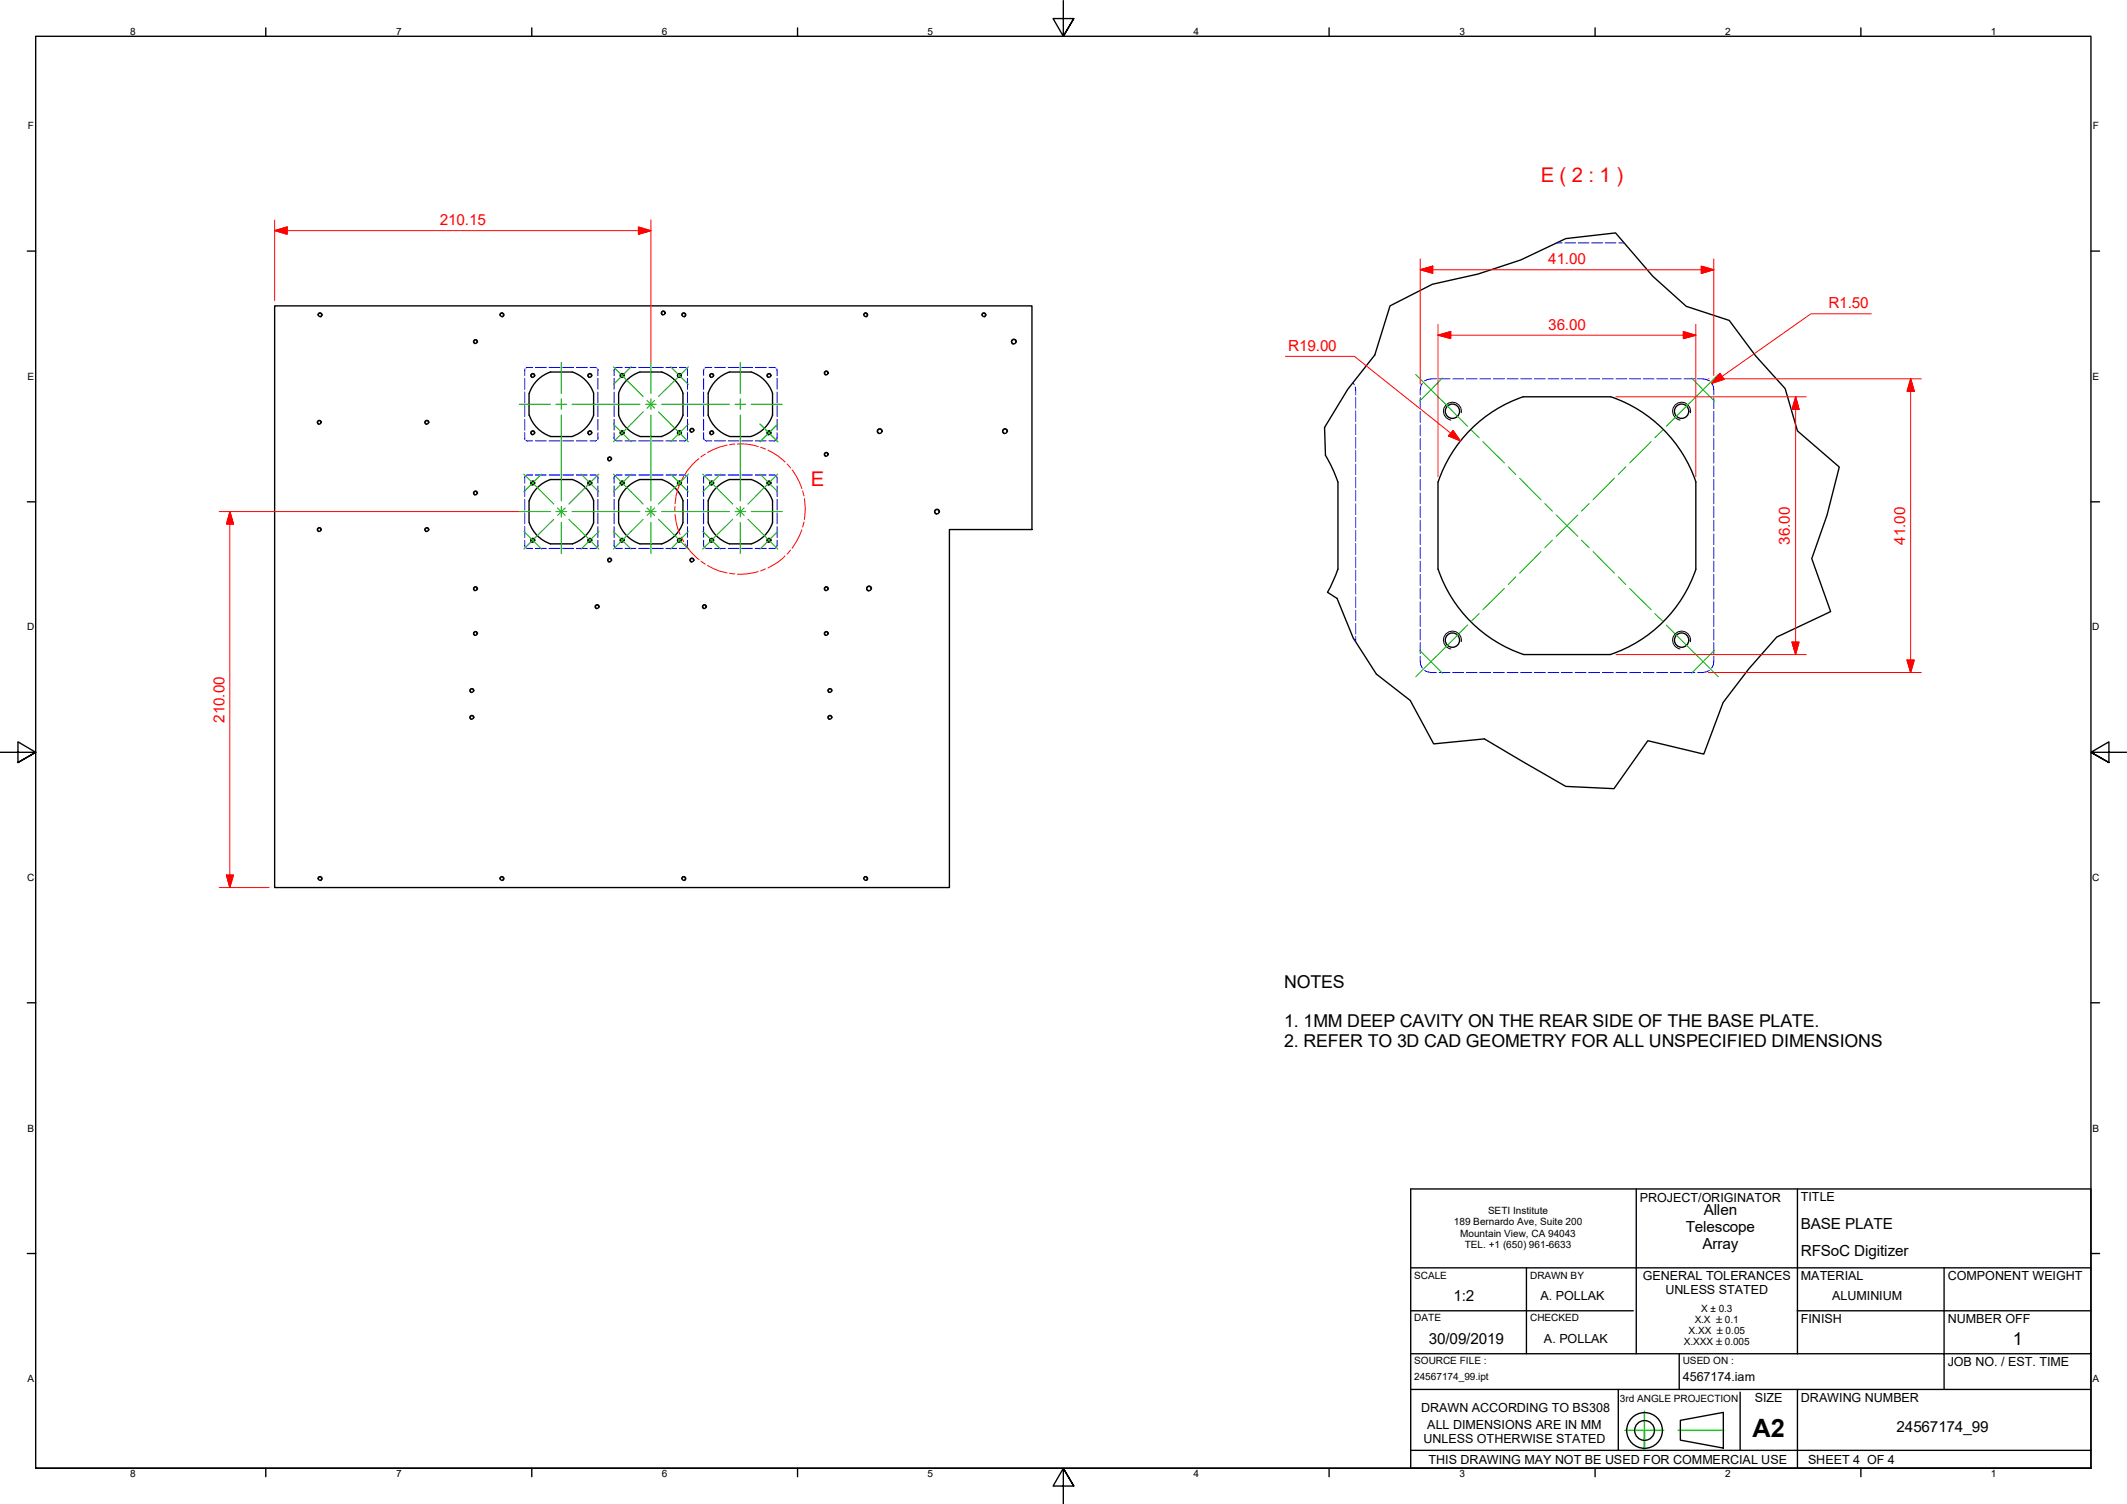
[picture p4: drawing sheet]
<svg xmlns="http://www.w3.org/2000/svg" width="594mm" height="420mm" viewBox="0 0 594 420" stroke-linecap="round" stroke-linejoin="round" font-family="sans-serif">
<!-- layer: Visible Edges(Design Office) -->
<g fill="none" stroke="#000" stroke-width=".38">
<path d="M76.7 85.4h211.5v62.5h-23v100h-188.5zM147.8 109.9v6.1M147.8 116a9.5 9.5 0 0 0 6 5.9M147.8 109.9a9.5 9.5 0 0 1 5.9-6h6.2a9.5 9.5 0 0 1 5.9 6M165.8 109.9v6.1M165.8 116a9.5 9.5 0 0 1-5.9 5.9M425.5 110.8a38 38 0 0 0-23.8 23.8M425.5 110.8h24.3M449.8 110.8a38 38 0 0 1 23.9 23.9M147.8 139.9v6.1M153.7 134h6.1M153.7 122h6.1"/>
<path d="M153.8 134a9.5 9.5 0 0 0-6 5.9M159.9 134a9.5 9.5 0 0 1 5.9 5.9M165.8 139.9v6.1M172.8 139.9v6.1M178.7 121.9a9.5 9.5 0 0 1-5.9-5.9v-6.1a9.4 9.4 0 0 1 6-6h6a9.4 9.4 0 0 1 6 6v6.1a9.5 9.5 0 0 1-6 5.9M178.7 134a9.5 9.5 0 0 0-5.9 5.9M178.8 134h6M178.8 122h6M184.8 134a9.5 9.5 0 0 1 6 5.9M190.8 139.9v6.1M197.8 139.9v6.1M203.7 121.9a9.5 9.5 0 0 1-5.9-5.9v-6.1a9.4 9.4 0 0 1 5.9-6h6.1a9.4 9.4 0 0 1 6 6v6.1a9.5 9.5 0 0 1-6 5.9"/>
<path d="M203.7 134a9.5 9.5 0 0 0-5.9 5.9M203.8 134h6M203.8 122h6M209.8 134a9.5 9.5 0 0 1 6 5.9M215.8 139.9v6.1M370.2 127.2l1.7 3.2 1.8 4.3M373.7 134.7v24.3M401.6 134.7v24.3M473.6 134.7v24.3M147.8 146a9.5 9.5 0 0 0 6 5.9h6a9.4 9.4 0 0 0 6-5.9M172.8 146a9.5 9.5 0 0 0 5.9 5.9h6.1a9.5 9.5 0 0 0 6-5.9M197.8 146a9.5 9.5 0 0 0 5.9 5.9h6.1a9.4 9.4 0 0 0 6-5.9"/>
<path d="M373.7 159l-1.3 3.3-1.6 3.2M401.7 159a38 38 0 0 0 23.8 23.8M473.7 159a38 38 0 0 1-23.9 23.8M425.5 182.9h24.3"/>
<circle cx="89.4" cy="88" r=".48"/>
<circle cx="132.8" cy="95.5" r=".48"/>
<circle cx="140.2" cy="88" r=".48"/>
<circle cx="185.3" cy="87.5" r=".48"/>
<circle cx="191" cy="88" r=".48"/>
<circle cx="241.8" cy="88" r=".48"/>
<circle cx="274.8" cy="88" r=".48"/>
<circle cx="283.2" cy="95.5" r=".6"/>
<circle cx="89.2" cy="118" r=".48"/>
<circle cx="119.2" cy="118" r=".48"/>
<circle cx="148.8" cy="104.9" r=".48"/>
<circle cx="164.8" cy="104.9" r=".48"/>
<circle cx="173.8" cy="104.9" r=".48"/>
<circle cx="189.8" cy="104.9" r=".48"/>
<circle cx="198.8" cy="104.9" r=".48"/>
<circle cx="214.8" cy="104.9" r=".48"/>
<circle cx="230.8" cy="104.2" r=".48"/>
<circle cx="405.7" cy="114.9" r="2"/>
<circle cx="469.7" cy="114.9" r="2"/>
<circle cx="132.8" cy="137.7" r=".48"/>
<circle cx="148.8" cy="120.9" r=".48"/>
<circle cx="148.8" cy="134.9" r=".48"/>
<circle cx="164.8" cy="134.9" r=".48"/>
<circle cx="164.8" cy="120.9" r=".48"/>
<circle cx="170.3" cy="128.2" r=".48"/>
<circle cx="173.8" cy="134.9" r=".48"/>
<circle cx="173.8" cy="120.9" r=".48"/>
<circle cx="189.8" cy="134.9" r=".48"/>
<circle cx="189.8" cy="120.9" r=".48"/>
<circle cx="193.3" cy="120.2" r=".48"/>
<circle cx="198.8" cy="134.9" r=".48"/>
<circle cx="198.8" cy="120.9" r=".48"/>
<circle cx="214.8" cy="134.9" r=".48"/>
<circle cx="214.8" cy="120.9" r=".48"/>
<circle cx="230.8" cy="126.9" r=".48"/>
<circle cx="245.7" cy="120.5" r=".6"/>
<circle cx="280.7" cy="120.5" r=".6"/>
<circle cx="89.2" cy="148" r=".48"/>
<circle cx="119.2" cy="148" r=".48"/>
<circle cx="148.8" cy="151" r=".48"/>
<circle cx="164.8" cy="151" r=".48"/>
<circle cx="170.3" cy="156.5" r=".48"/>
<circle cx="173.8" cy="151" r=".48"/>
<circle cx="189.8" cy="151" r=".48"/>
<circle cx="193.3" cy="156.5" r=".48"/>
<circle cx="198.8" cy="151" r=".48"/>
<circle cx="214.8" cy="151" r=".48"/>
<circle cx="261.7" cy="142.9" r=".6"/>
<circle cx="132.8" cy="177" r=".48"/>
<circle cx="132.8" cy="164.5" r=".48"/>
<circle cx="166.8" cy="169.5" r=".48"/>
<circle cx="196.8" cy="169.5" r=".48"/>
<circle cx="230.8" cy="164.5" r=".48"/>
<circle cx="230.8" cy="177" r=".48"/>
<circle cx="242.7" cy="164.4" r=".6"/>
<circle cx="405.7" cy="178.8" r="2"/>
<circle cx="469.7" cy="178.8" r="2"/>
<circle cx="131.8" cy="192.9" r=".48"/>
<circle cx="231.8" cy="192.9" r=".48"/>
<circle cx="131.8" cy="200.4" r=".48"/>
<circle cx="231.8" cy="200.4" r=".48"/>
<circle cx="89.4" cy="245.4" r=".48"/>
<circle cx="140.2" cy="245.4" r=".48"/>
<circle cx="191" cy="245.4" r=".48"/>
<circle cx="241.8" cy="245.4" r=".48"/>
</g>
<!-- layer: Threads(Design Office) -->
<g fill="none" stroke="#000" stroke-width=".28">
<path d="M88.8 88.1a.6 .6 0 0 1 .5-.7 .6 .6 0 0 1 .7 .5 .6 .6 0 0 1-.5 .7M133.4 95.6a.6 .6 0 0 0-.5-.7 .6 .6 0 0 0-.7 .4 .6 .6 0 0 0 .5 .7M139.6 88.1a.6 .6 0 0 1 .5-.7 .6 .6 0 0 1 .7 .5 .6 .6 0 0 1-.5 .7M185.9 87.6a.6 .6 0 0 0-.5-.7 .6 .6 0 0 0-.7 .4 .6 .6 0 0 0 .5 .7M190.4 88.1a.6 .6 0 0 1 .5-.7 .6 .6 0 0 1 .7 .5 .6 .6 0 0 1-.5 .7M241.2 88.1a.6 .6 0 0 1 .5-.7 .6 .6 0 0 1 .7 .5 .6 .6 0 0 1-.5 .7M274.2 88.1a.6 .6 0 0 1 .5-.7 .6 .6 0 0 1 .7 .5 .6 .6 0 0 1-.5 .7M283.9 95.6a.73 .73 0 0 0-.6-.9 .73 .73 0 0 0-.8 .6 .73 .73 0 0 0 .6 .9M89.8 118.1a.6 .6 0 0 0-.5-.7 .6 .6 0 0 0-.7 .5 .6 .6 0 0 0 .5 .7M119.8 118.1a.6 .6 0 0 0-.5-.7 .6 .6 0 0 0-.7 .5 .6 .6 0 0 0 .5 .7M149.4 105a.6 .6 0 0 0-.5-.7 .6 .6 0 0 0-.7 .5 .6 .6 0 0 0 .5 .7M165.3 105a.6 .6 0 0 0-.4-.7 .6 .6 0 0 0-.7 .5 .6 .6 0 0 0 .4 .7"/>
<path d="M174.4 105a.6 .6 0 0 0-.5-.7 .6 .6 0 0 0-.7 .5 .6 .6 0 0 0 .5 .7M190.4 105a.6 .6 0 0 0-.5-.7 .6 .6 0 0 0-.7 .5 .6 .6 0 0 0 .5 .7M199.4 105a.6 .6 0 0 0-.5-.7 .6 .6 0 0 0-.7 .5 .6 .6 0 0 0 .5 .7M215.4 105a.6 .6 0 0 0-.5-.7 .6 .6 0 0 0-.7 .5 .6 .6 0 0 0 .5 .7M231.4 104.3a.6 .6 0 0 0-.5-.7 .6 .6 0 0 0-.7 .5 .6 .6 0 0 0 .5 .7M408.1 115.3a2.51 2.51 0 0 0-2-2.9 2.51 2.51 0 0 0-2.9 2 2.51 2.51 0 0 0 2 3M472.1 115.3a2.51 2.51 0 0 0-2-2.9 2.51 2.51 0 0 0-2.9 2 2.51 2.51 0 0 0 2 3M133.4 137.8a.6 .6 0 0 0-.5-.7 .6 .6 0 0 0-.7 .5 .6 .6 0 0 0 .5 .7M149.4 121a.6 .6 0 0 0-.5-.7 .6 .6 0 0 0-.7 .5 .6 .6 0 0 0 .5 .7M149.4 135.1a.6 .6 0 0 0-.5-.7 .6 .6 0 0 0-.7 .4 .6 .6 0 0 0 .5 .7M165.3 135.1a.6 .6 0 0 0-.4-.7 .6 .6 0 0 0-.7 .4 .6 .6 0 0 0 .4 .7M165.3 121a.6 .6 0 0 0-.4-.7 .6 .6 0 0 0-.7 .5 .6 .6 0 0 0 .4 .7"/>
<path d="M170.9 128.3a.6 .6 0 0 0-.5-.7 .6 .6 0 0 0-.7 .5 .6 .6 0 0 0 .5 .7M174.4 121a.6 .6 0 0 0-.5-.7 .6 .6 0 0 0-.7 .5 .6 .6 0 0 0 .5 .7M174.4 135.1a.6 .6 0 0 0-.5-.7 .6 .6 0 0 0-.7 .4 .6 .6 0 0 0 .5 .7M190.4 135.1a.6 .6 0 0 0-.5-.7 .6 .6 0 0 0-.7 .4 .6 .6 0 0 0 .5 .7M190.4 121a.6 .6 0 0 0-.5-.7 .6 .6 0 0 0-.7 .5 .6 .6 0 0 0 .5 .7M193.9 120.3a.6 .6 0 0 0-.5-.7 .6 .6 0 0 0-.7 .5 .6 .6 0 0 0 .5 .7M199.4 135.1a.6 .6 0 0 0-.5-.7 .6 .6 0 0 0-.7 .4 .6 .6 0 0 0 .5 .7M199.4 121a.6 .6 0 0 0-.5-.7 .6 .6 0 0 0-.7 .5 .6 .6 0 0 0 .5 .7M215.4 121a.6 .6 0 0 0-.5-.7 .6 .6 0 0 0-.7 .5 .6 .6 0 0 0 .5 .7M215.4 135.1a.6 .6 0 0 0-.5-.7 .6 .6 0 0 0-.7 .4 .6 .6 0 0 0 .5 .7M231.4 127.1a.6 .6 0 0 0-.5-.7 .6 .6 0 0 0-.7 .4 .6 .6 0 0 0 .5 .7M246.4 120.6a.73 .73 0 0 0-.6-.8 .73 .73 0 0 0-.8 .5 .73 .73 0 0 0 .6 .9"/>
<path d="M281.4 120.6a.73 .73 0 0 0-.6-.8 .73 .73 0 0 0-.8 .5 .73 .73 0 0 0 .6 .9M89.8 148.1a.6 .6 0 0 0-.5-.7 .6 .6 0 0 0-.7 .5 .6 .6 0 0 0 .5 .7M119.8 148.1a.6 .6 0 0 0-.5-.7 .6 .6 0 0 0-.7 .5 .6 .6 0 0 0 .5 .7M149.4 151.1a.6 .6 0 0 0-.5-.7 .6 .6 0 0 0-.7 .4 .6 .6 0 0 0 .5 .7M165.3 151.1a.6 .6 0 0 0-.4-.7 .6 .6 0 0 0-.7 .4 .6 .6 0 0 0 .4 .7M170.9 156.6a.6 .6 0 0 0-.5-.7 .6 .6 0 0 0-.7 .5 .6 .6 0 0 0 .5 .7M174.4 151.1a.6 .6 0 0 0-.5-.7 .6 .6 0 0 0-.7 .4 .6 .6 0 0 0 .5 .7M190.4 151.1a.6 .6 0 0 0-.5-.7 .6 .6 0 0 0-.7 .4 .6 .6 0 0 0 .5 .7M193.9 156.6a.6 .6 0 0 0-.5-.7 .6 .6 0 0 0-.7 .5 .6 .6 0 0 0 .5 .7M199.4 151.1a.6 .6 0 0 0-.5-.7 .6 .6 0 0 0-.7 .4 .6 .6 0 0 0 .5 .7M215.4 151.1a.6 .6 0 0 0-.5-.7 .6 .6 0 0 0-.7 .4 .6 .6 0 0 0 .5 .7M262.4 143.1a.73 .73 0 0 0-.6-.9 .73 .73 0 0 0-.8 .6 .73 .73 0 0 0 .6 .9"/>
<path d="M133.4 177.1a.6 .6 0 0 0-.5-.7 .6 .6 0 0 0-.7 .5 .6 .6 0 0 0 .5 .7M133.4 164.6a.6 .6 0 0 0-.5-.7 .6 .6 0 0 0-.7 .5 .6 .6 0 0 0 .5 .7M167.4 169.6a.6 .6 0 0 0-.5-.7 .6 .6 0 0 0-.7 .5 .6 .6 0 0 0 .5 .7M197.3 169.6a.6 .6 0 0 0-.4-.7 .6 .6 0 0 0-.7 .5 .6 .6 0 0 0 .4 .7M231.4 164.6a.6 .6 0 0 0-.5-.7 .6 .6 0 0 0-.7 .5 .6 .6 0 0 0 .5 .7M231.4 177.1a.6 .6 0 0 0-.5-.7 .6 .6 0 0 0-.7 .5 .6 .6 0 0 0 .5 .7M243.4 164.5a.73 .73 0 0 0-.5-.8 .73 .73 0 0 0-.9 .6 .73 .73 0 0 0 .6 .8M408.1 179.3a2.51 2.51 0 0 0-2-2.9 2.51 2.51 0 0 0-2.9 2 2.51 2.51 0 0 0 2 2.9M472.1 179.3a2.51 2.51 0 0 0-2-2.9 2.51 2.51 0 0 0-2.9 2 2.51 2.51 0 0 0 2 2.9M132.4 193a.6 .6 0 0 0-.5-.7 .6 .6 0 0 0-.7 .5 .6 .6 0 0 0 .5 .7M232.4 193a.6 .6 0 0 0-.5-.7 .6 .6 0 0 0-.7 .5 .6 .6 0 0 0 .5 .7M132.4 200.5a.6 .6 0 0 0-.5-.7 .6 .6 0 0 0-.7 .5 .6 .6 0 0 0 .5 .7"/>
<path d="M232.4 200.5a.6 .6 0 0 0-.5-.7 .6 .6 0 0 0-.7 .5 .6 .6 0 0 0 .5 .7M88.8 245.5a.6 .6 0 0 1 .5-.7 .6 .6 0 0 1 .7 .5 .6 .6 0 0 1-.5 .7M139.6 245.5a.6 .6 0 0 1 .5-.7 .6 .6 0 0 1 .7 .5 .6 .6 0 0 1-.5 .7M190.4 245.5a.6 .6 0 0 1 .5-.7 .6 .6 0 0 1 .7 .5 .6 .6 0 0 1-.5 .7M241.2 245.5a.6 .6 0 0 1 .5-.7 .6 .6 0 0 1 .7 .5 .6 .6 0 0 1-.5 .7"/>
</g>
<!-- layer: Hidden Edges(Design Office) -->
<g fill="none" stroke="#00f" stroke-width=".28">
<path d="M434.8 67.9h1.5M437.1 67.9h3M440.8 67.9h3M444.6 67.9h3M448.4 67.9h3M452.1 67.9h1.5M146.6 105.7v3.1M146.6 109.5v3.1M146.6 113.3v3.1M146.6 117.1v3.1M146.6 103v1.9M148.8 102.7l-1.9 .1"/>
<path d="M149.5 102.7h3.1M153.4 102.7h3M157.2 102.7h3M161 102.7h3M164.8 102.7l1.8 .1M166.9 103l.1 1.9M167 105.7v3.1M167 109.5v3.1M167 113.3v3.1M167 117.1v3.1M171.5 105.7v3.1M171.5 109.5v3.1"/>
<path d="M171.5 113.3v3.1M171.5 117.1v3.1M171.6 103l-.1 1.9M173.8 102.7l-1.9 .1M174.6 102.7h3M178.4 102.7h3M182.2 102.7h3M186 102.7h3M189.7 102.7l1.9 .1M191.9 103l.1 1.9M192 105.7v3.1M192 109.5v3.1"/>
<path d="M192 113.3v3.1M192 117.1v3.1M196.5 105.7v3.1M196.5 109.5v3.1M196.5 113.3v3.1M196.5 117.1v3.1M196.7 103l-.2 1.9M198.8 102.7l-1.9 .1M199.6 102.7h3M203.4 102.7h3M207.1 102.7h3.1M210.9 102.7h3.1"/>
<path d="M214.8 102.7l1.9 .1M216.9 103l.1 1.9M217 105.7v3.1M217 109.5v3.1M217 113.3v3.1M217 117.1v3.1M377.9 106.8l.4 .7M378.5 108.1l.2 2.2M378.7 111.1v2.9M378.7 114.8v3M378.7 118.5v3M396.7 111.1v3.1"/>
<path d="M396.7 114.9v3.1M396.7 118.7v3.1M397.3 107.1l-.5 .8-.1 2.4M401.2 105.8h-1.5l-1.8 .6M402 105.8h3M405.8 105.8h3M409.6 105.8h3M413.3 105.8h3.1M417.1 105.8h3.1M420.9 105.8h3.1M424.8 105.8h3M428.6 105.8h3"/>
<path d="M432.4 105.8h3M436.1 105.8h3.1M439.9 105.8h3.1M443.7 105.8h3.1M447.5 105.8h3.1M451.4 105.8h3M455.2 105.8h3M459 105.8h3M462.7 105.8h3.1M466.5 105.8h3.1M470.3 105.8h3.1M474.2 105.8h1.5l1.8 .6"/>
<path d="M478.1 107.1l.4 .8 .2 2.4M478.7 111.1v3.1M478.7 114.9v3.1M478.7 118.7v3.1M146.6 120.9v1.9M146.6 135.7v3M146.6 139.5v3M146.6 133.1v1.9M146.9 123l1.9 .2M148.8 132.7l-1.9 .1M149.5 123.2h3.1M149.5 132.7h3.1"/>
<path d="M153.4 123.2h3M153.4 132.7h3M157.2 123.2h3M157.2 132.7h3M161 123.2h3M161 132.7h3M164.8 132.7l1.8 .1M166.6 123l-1.8 .2M166.9 133.1l.1 1.9M167 120.9l-.1 1.9M167 135.7v3M167 139.5v3"/>
<path d="M171.5 120.9l.1 1.9M171.5 135.7v3M171.5 139.5v3M171.6 133.1l-.1 1.9M171.9 123l1.9 .2M173.8 132.7l-1.9 .1M174.6 123.2h3M174.6 132.7h3M178.4 123.2h3M178.4 132.7h3M182.2 123.2h3M182.2 132.7h3"/>
<path d="M186 123.2h3M186 132.7h3M189.7 132.7l1.9 .1M191.6 123l-1.9 .2M191.9 133.1l.1 1.9M192 120.9l-.1 1.9M192 135.7v3M192 139.5v3M196.5 120.9l.2 1.9M196.5 135.7v3M196.5 139.5v3M196.7 133.1l-.2 1.9"/>
<path d="M196.9 123l1.9 .2M198.8 132.7l-1.9 .1M199.6 123.2h3M199.6 132.7h3M203.4 123.2h3M203.4 132.7h3M207.1 123.2h3.1M207.1 132.7h3.1M210.9 123.2h3.1M210.9 132.7h3.1M214.8 132.7l1.9 .1M216.7 123l-1.9 .2"/>
<path d="M216.9 133.1l.1 1.9M217 120.9l-.1 1.9M217 135.7v3M217 139.5v3M378.7 122.2v3M378.7 125.9v3M378.7 129.6v3M378.7 133.3v3M378.7 137.1v2.9M396.7 122.5v3.1M396.7 126.3v3.1M396.7 130.2v3"/>
<path d="M396.7 134v2.9M396.7 137.7v3.1M478.7 122.5v3.1M478.7 126.3v3.1M478.7 130.2v3M478.7 134v2.9M478.7 137.7v3.1M146.6 150.9v1.9M146.6 143.3v3M146.6 147.1v3.1M146.9 153.1l1.9 .1M149.5 153.2h3.1"/>
<path d="M153.4 153.2h3M157.2 153.2h3M161 153.2h3M166.6 153.1l-1.8 .1M167 150.9l-.1 1.9M167 143.3v3M167 147.1v3.1M171.5 150.9l.1 1.9M171.5 143.3v3M171.5 147.1v3.1M171.9 153.1l1.9 .1M174.6 153.2h3"/>
<path d="M178.4 153.2h3M182.2 153.2h3M186 153.2h3M191.6 153.1l-1.9 .1M192 150.9l-.1 1.9M192 143.3v3M192 147.1v3.1M196.5 150.9l.2 1.9M196.5 143.3v3M196.5 147.1v3.1M196.9 153.1l1.9 .1M199.6 153.2h3"/>
<path d="M203.4 153.2h3M207.1 153.2h3.1M210.9 153.2h3.1M216.7 153.1l-1.9 .1M217 150.9l-.1 1.9M217 143.3v3M217 147.1v3.1M378.7 140.8v2.9M378.7 144.5v2.9M378.7 148.2v3M378.7 151.9v3M378.7 155.6v3"/>
<path d="M378.7 159.3v3M396.7 141.5v3.1M396.7 145.3v3.1M396.7 149.1v3.1M396.7 153v3M396.7 156.8v2.9M478.7 141.5v3.1M478.7 145.3v3.1M478.7 149.1v3.1M478.7 153v3M478.7 156.8v2.9M378.7 163v3"/>
<path d="M378.7 166.7v3M378.7 170.5v2.9M378.7 174.2v2.9M378.7 177.8v1.6M396.7 160.5v3.1M396.7 164.3v3.1M396.7 168.1v3.1M396.7 171.9v3.1M396.7 175.7v3.1M396.7 179.6v3M478.7 160.5v3.1M478.7 164.3v3.1"/>
<path d="M478.7 168.1v3.1M478.7 171.9v3.1M478.7 175.7v3.1M478.7 179.6v3M396.7 183.3l.1 2.5 .5 .8M397.9 187.3l1.8 .6h1.5M402 187.9h3M405.8 187.9h3M409.6 187.9h3M413.3 187.9h3.1M417.1 187.9h3.1M420.9 187.9h3.1"/>
<path d="M424.8 187.9h3M428.6 187.9h3M432.4 187.9h3M436.1 187.9h3.1M439.9 187.9h3.1M443.7 187.9h3.1M447.5 187.9h3.1M451.4 187.9h3M455.2 187.9h3M459 187.9h3M462.7 187.9h3.1M466.5 187.9h3.1"/>
<path d="M470.3 187.9h3.1M477.5 187.3l-1.8 .6h-1.5M478.7 183.3l-.2 2.5-.4 .8"/>
</g>
<!-- layer: Break Lines(Design Office) -->
<path d="M370.2 127.2l-.2-7.8 6.4-10.6 7.6-9.6 4.2-13.8 11.8-6 12.8-2.8 12-4 12.5-5.9 13.9-1.6 10.4 12.1 9.4 8.4 12 3.9 7.3 9.9 8.3 9.2 3.4 11.8 11.7 10.1-3.4 13.4-4.3 12.2 5.3 14.8-15 7.1-7.9 8.9-7.1 9.4-5.4 14.4-15.7-3.8-9.4 13.4-13.5-.6-22.7-13.3-14.2 1.4-6.5-12.1-9.5-7.4-6.4-10.1-4.6-11-2.6-1.7" fill="none" stroke="#000" stroke-width=".38"/>
<!-- layer: Detail Circle Lines(Design Office) -->
<g fill="none" stroke="#f00" stroke-width=".28">
<path d="M189.9 135a16.8 16.8 0 0 0-1.4 5.8M190.9 133.1l-.7 1.3M195.2 128.1a16.5 16.5 0 0 0-3.9 4.4M197 126.9l-1.2 .8M203.1 124.4a16.9 16.9 0 0 0-5.5 2M205.2 124.1l-1.4 .1M205.9 124.1a13.7 13.7 0 0 1 5.9 .7M212.5 124.9l1.3 .6M214.5 125.8a16.1 16.1 0 0 1 4.8 3.3M219.8 129.6l1 1.1M221.2 131.3a17.1 17.1 0 0 1 2.8 5.1M224.2 137.1l.3 1.4"/>
<path d="M224.7 139.3a16.9 16.9 0 0 1 0 5.8M188.5 141.5v1.4M188.5 143.7a17 17 0 0 0 1.4 5.6M190.2 150l.7 1.3M191.3 151.9a16.5 16.5 0 0 0 3.9 4.4M195.8 156.8l1.2 .8M197.6 158a15.6 15.6 0 0 0 5.5 2.1M211.8 159.7a17 17 0 0 1-5.9 .7M213.8 158.9l-1.3 .6M219.3 155.3a14.7 14.7 0 0 1-4.8 3.4M220.8 153.7l-1 1.1M224 148a19.8 19.8 0 0 1-2.8 5.1"/>
<path d="M224.5 145.8l-.3 1.4M203.8 160.1l1.4 .2"/>
</g>
<!-- layer: Sketch Geometry(Design Office) -->
<g fill="none" stroke="#000" stroke-width=".38">
<path d="M74.2 7.8v2.3M148.5 7.8v2.3M222.8 7.8v2.3M297 .2v9.9l-2.9-4.9h5.8l-2.9 4.9 2.9-4.9M371.2 7.8v2.3M445.5 7.8v2.3M519.7 7.8v2.3M7.6 70.1h2.4M584 70.1h2.4M7.6 140.2h2.4M584 140.2h2.4M0 210.2h10l-5-3v5.8l5-2.8-5 2.8"/>
<path d="M594 210.2h-10l5-3v5.8l-5-2.8 5 2.8M7.6 280.1h2.4M584 280.1h2.4M394 332.1h190v78.1h-190zM457 332.1v46.1M502 332.1v46.1M7.6 350.2h2.4M394 354.2h190M426.3 354.2v24M543 354.2v24h41M584 350.2h2.4M394 366.2h62.2"/>
<path d="M394 378.2h108M469 378.2v10M502 366.2h82M502 378.2h41v10M394 388.2h190M452 388.2v17M459.3 399.6v5.3M469.3 396.8l12-2.2v9.9l-12-2.2zM486 388.9v16.3M502 388.2v22M10 410.2v-400.1h574v400.1h-574h574M74.2 410.2v2.3"/>
<path d="M148.5 410.2v2.3M222.8 410.2v2.3M299.9 415.1l-2.9-4.9 2.9 4.9h-5.8l2.9-4.9v10M371.2 410.2v2.3M394 405.2h190M445.5 410.2v2.3M519.7 410.2v2.3"/>
<circle cx="459.3" cy="399.6" r="5"/>
<circle cx="459.3" cy="399.6" r="2.76"/>
</g>
<path d="M453.8 399.6h10.9M459.3 394.2v10.7M468.7 399.6h12.8" fill="none" stroke="#0f0" stroke-width=".38"/>
<!-- layer: Center Mark(Design Office) -->
<g fill="none" stroke="#00b000" stroke-width=".28">
<path d="M171.3 118.5l5 4.9M176.3 102.5l-5 4.9M187.3 102.5l5 4.9M192.3 118.5l-5 4.9M212.3 118.5l4.9 4.9M217.2 118.5l-4.9 4.9M402.8 105.6l-6.3 6.5M472.5 105.6l6.4 6.5M151.3 132.4l-5 5M162.3 132.4l5 5M176.3 132.4l-5 5M187.3 132.4l5 5"/>
<path d="M201.2 132.4l-4.9 5M212.3 132.4l4.9 5M146.3 148.4l5 5M167.3 148.4l-5 5M171.3 148.4l5 5M192.3 148.4l-5 5M196.3 148.4l4.9 5M217.2 148.4l-4.9 5M396.5 181.7l6.3 6.4M478.9 181.7l-6.4 6.4"/>
</g>
<!-- layer: Centerline(Design Office) -->
<g fill="none" stroke="#00b000" stroke-width=".28">
<path d="M145 112.9h8.8M155.3 112.9h3M156.8 115.9v24M156.8 101.2v8.8M156.8 111.4v3M159.8 112.9h19M171.3 102.5l8.3 8.3M179.6 115l-8.3 8.4M180.3 112.9h3M180.7 111.9l2.1 2.1M181.8 115.9v24M181.8 101.2v8.8"/>
<path d="M181.8 111.4v3M182.8 111.9l-2.1 2.1M183.9 115l8.4 8.4M184.8 112.9h19M187.4 107.4l-3.5 3.4M192.3 102.5l-5 4.9M205.3 112.9h3M206.8 115.9v24M206.8 101.2v8.8M206.8 111.4v3M209.8 112.9h8.7M395.4 104.6l14.5 14.5"/>
<path d="M479.9 104.6l-14.5 14.5M146.3 132.4l8.4 8.4M167.3 132.4l-8.4 8.4M171.3 132.4l5 5M176.2 137.3l3.4 3.5M192.3 132.4l-8.4 8.4M196.3 132.4l8.4 8.4M217.2 132.4l-8.3 8.4M411 120.2l2.1 2.1M414.1 123.4l6.1 5.9M421.3 130.4l2.1 2.2M424.4 133.6l6 6"/>
<path d="M450.9 133.6l-6 6M454.1 130.4l-2.1 2.2M461.2 123.4l-6 5.9M464.4 120.2l-2.2 2.1M145 142.9h8.8M151.3 148.4l-5 5M154.7 145.1l-3.5 3.4M155.3 142.9h3M155.7 141.9l2.2 2.1M156.8 141.5v2.9M156.8 145.9v8.8M157.9 141.9l-2.2 2.1"/>
<path d="M158.9 145.1l8.4 8.3M159.8 142.9h19M179.6 145.1l-8.3 8.3M180.3 142.9h3M180.7 141.9l2.1 2.1M181.8 141.5v2.9M181.8 145.9v8.8M182.8 141.9l-2.1 2.1M183.9 145.1l8.4 8.3M184.8 142.9h19M201.2 148.4l-4.9 5M204.7 145.1l-3.5 3.4"/>
<path d="M205.3 142.9h3M205.7 141.9l2.1 2.1M206.8 141.5v2.9M206.8 145.9v8.8M207.8 141.9l-2.1 2.1M208.9 145.1l3.5 3.4M209.8 142.9h8.7M212.3 148.4l4.9 5M430.4 154.1l-6 6M431.5 140.7l2.1 2.1M433.6 150.9l-2.1 2.1M434.7 143.9l6 5.9"/>
<path d="M440.7 143.9l-6 5.9M441.7 150.9l2.2 2.1M443.9 140.7l-2.2 2.1M444.9 154.1l6 6M409.9 174.6l-14.5 14.5M413.1 171.4l-2.1 2.1M420.2 164.4l-6.1 5.9M423.4 161.1l-2.1 2.2M452 161.1l2.1 2.2M455.2 164.4l6 5.9M462.2 171.4l2.2 2.1M465.4 174.6l14.5 14.5"/>
</g>
<!-- layer: Dimensions(Design Office) -->
<g fill="none" stroke="#f00" stroke-width=".28">
<path d="M76.7 64.4l3.5-1v2zM76.7 64.4h105.1M76.7 61.4v22.6M178.3 63.4l3.5 1-3.5 1zM181.8 61.4v39.8M396.7 75.4l3.5-1.1v2.1zM396.7 75.4h82M396.7 72.4v33.3M475.2 74.3l3.5 1.1-3.5 1zM478.7 72.4v32.5M359 99.5h19.3l29.6 23.7M401.6 93.6l3.6-1v2z"/>
<path d="M401.6 93.6h72M401.6 90.6v16.1M470.2 92.6l3.4 1-3.4 1zM473.6 90.6v16.1M522.7 87.7h-16.9l-27.7 19.4M396.7 106v1.4M401.6 107v3.7M401.6 111v22.2M451.4 110.8h22.1M473.6 107v3.7M473.6 111v22.2M473.8 110.8h3.7"/>
<path d="M477.1 105.8h.2M477.8 110.8h26.7M480.4 104.3l1.2 1.7-3.5 1.1zM481.4 105.8h55.2M501.5 110.8l1 3.5h-2zM501.5 110.8v72.1M533.7 105.8l1 3.5h-2.1zM533.7 105.8v82.1M405.8 120.2l2.1 3-3.3-1.4zM61.2 142.9h83.8M64.2 142.9l1 3.5h-2zM64.2 142.9v105"/>
<path d="M500.5 179.4h2l-1 3.5zM451.4 182.9h22.1M473.8 182.9h3.7M477.1 187.9h1.4M477.8 182.9h26.7M478.8 187.9h57.8M532.6 184.4h2.1l-1 3.5zM61.2 247.9h14M63.2 244.5h2l-1 3.4z"/>
</g>
<g fill="#f00" stroke="#f00" stroke-width=".28">
<path d="M76.7 64.4l3.5-1z"/>
<path d="M76.7 64.4l3.5-1v2z"/>
<path d="M178.3 65.4l3.5-1z"/>
<path d="M178.3 63.4l3.5 1-3.5 1z"/>
<path d="M63.2 244.5l1 3.4z"/>
<path d="M63.2 244.5h2l-1 3.4z"/>
<path d="M64.2 142.9l1 3.5z"/>
<path d="M64.2 142.9l1 3.5h-2z"/>
<path d="M396.7 75.4l3.5-1.1z"/>
<path d="M396.7 75.4l3.5-1.1v2.1z"/>
<path d="M475.2 76.4l3.5-1z"/>
<path d="M475.2 74.3l3.5 1.1-3.5 1z"/>
<path d="M533.7 105.8l1 3.5z"/>
<path d="M533.7 105.8l1 3.5h-2.1z"/>
<path d="M532.6 184.4l1.1 3.5z"/>
<path d="M532.6 184.4h2.1l-1 3.5z"/>
<path d="M480.4 104.3l-2.3 2.8z"/>
<path d="M480.4 104.3l1.2 1.7-3.5 1.1z"/>
<path d="M501.5 110.8l1 3.5z"/>
<path d="M501.5 110.8l1 3.5h-2z"/>
<path d="M500.5 179.4l1 3.5z"/>
<path d="M500.5 179.4h2l-1 3.5z"/>
<path d="M470.2 94.6l3.4-1z"/>
<path d="M470.2 92.6l3.4 1-3.4 1z"/>
<path d="M401.6 93.6l3.6-1z"/>
<path d="M401.6 93.6l3.6-1v2z"/>
<path d="M404.6 121.8l3.3 1.4z"/>
<path d="M405.8 120.2l2.1 3-3.3-1.4z"/>
</g>
<text font-size="7" fill="#020000" x="489.5" y="401.4">A2</text>
<g font-size="5.7" fill="#f00">
<text x="430.3" y="50.8">E ( 2 : 1 )</text>
<text x="226.5" y="135.9">E</text>
</g>
<g font-size="5">
<text x="358.6" y="275.9">NOTES</text>
<text x="358.6" y="286.9">1. 1MM DEEP CAVITY ON THE REAR SIDE OF THE BASE PLATE.</text>
<text x="358.6" y="292.4">2. REFER TO 3D CAD GEOMETRY FOR ALL UNSPECIFIED DIMENSIONS</text>
</g>
<text font-size="5" fill="#020000" x="562.2" y="375.6">1</text>
<g font-size="4.3" fill="#f00">
<text x="122.8" y="62.9">210.15</text>
<text x="432.4" y="73.8">41.00</text>
<text x="510.7" y="86.1">R1.50</text>
<text x="432.4" y="92.1">36.00</text>
<text x="359.8" y="98">R19.00</text>
<text x="499.9" y="152.1" transform="rotate(-90 499.9 152.1)">36.00</text>
<text x="532.1" y="152.1" transform="rotate(-90 532.1 152.1)">41.00</text>
<text x="62.7" y="201.8" transform="rotate(-90 62.7 201.8)">210.00</text>
</g>
<g font-size="4.3">
<text x="475.9" y="339.5">Allen</text>
<text x="470.9" y="344.2">Telescope</text>
<text x="503" y="343.2">BASE PLATE</text>
<text x="475.5" y="348.9">Array</text>
<text x="503" y="351">RFSoC Digitizer</text>
<text x="406" y="363.4">1:2</text>
<text x="399" y="375.4">30/09/2019</text>
<text x="529.7" y="400">24567174_99</text>
</g>
<g font-size="3.5">
<text x="458" y="335.7">PROJECT/ORIGINATOR</text>
<text x="503" y="335.6">TITLE</text>
<text x="458.9" y="357.7">GENERAL TOLERANCES</text>
<text x="503" y="357.7">MATERIAL</text>
<text x="544" y="357.7">COMPONENT WEIGHT</text>
<text x="430.3" y="363.1">A. POLLAK</text>
<text x="465.1" y="361.6">UNLESS STATED</text>
<text x="511.7" y="363.1">ALUMINIUM</text>
<text x="503" y="369.7">FINISH</text>
<text x="431.2" y="375.1">A. POLLAK</text>
<text x="396.9" y="394.4">DRAWN ACCORDING TO BS308</text>
<text x="490.1" y="391.7">SIZE</text>
<text x="503" y="391.7">DRAWING NUMBER</text>
<text x="398.7" y="399.1">ALL DIMENSIONS ARE IN MM</text>
<text x="397.6" y="403">UNLESS OTHERWISE STATED</text>
<text x="399" y="408.9">THIS DRAWING MAY NOT BE USED FOR COMMERCIAL USE</text>
</g>
<g font-size="3.5" fill="#020000">
<text x="544" y="369.7">NUMBER OFF</text>
<text x="544" y="381.7">JOB NO. / EST. TIME</text>
<text x="470" y="385.7">4567174.iam</text>
<text x="505" y="408.9">SHEET 4 OF 4</text>
</g>
<g font-size="2.8">
<text x="36.3" y="9.8">8</text>
<text x="110.6" y="9.8">7</text>
<text x="184.8" y="9.8">6</text>
<text x="259.1" y="9.8">5</text>
<text x="333.4" y="9.8">4</text>
<text x="407.6" y="9.8">3</text>
<text x="481.8" y="9.8">2</text>
<text x="556.1" y="9.8">1</text>
<text x="7.7" y="36.2">F</text>
<text x="584.5" y="36.2">F</text>
<text x="7.7" y="106.2">E</text>
<text x="584.5" y="106.2">E</text>
<text x="7.6" y="176.1">D</text>
<text x="584.4" y="176.1">D</text>
<text x="7.6" y="246.2">C</text>
<text x="584.4" y="246.2">C</text>
<text x="7.7" y="316.1">B</text>
<text x="584.5" y="316.1">B</text>
<text x="415.6" y="339.1">SETI Institute</text>
<text x="406.1" y="342.3">189 Bernardo Ave, Suite 200</text>
<text x="407.9" y="345.5">Mountain View, CA 94043</text>
<text x="409.1" y="348.6">TEL. +1 (650) 961-6633</text>
<text x="395" y="357.2">SCALE</text>
<text x="427.4" y="357.2">DRAWN BY</text>
<text x="395" y="369.2">DATE</text>
<text x="427.4" y="369.2">CHECKED</text>
<text x="473.3" y="369.7">X.X ±0.1</text>
<text x="475.1" y="366.6">X ± 0.3</text>
<text x="470.3" y="375.6">X.XXX ±0.005</text>
<text x="471.6" y="372.7">X.XX ±0.05</text>
<text x="7.7" y="386.2">A</text>
<text x="584.5" y="386.2">A</text>
<text x="36.3" y="412.5">8</text>
<text x="110.6" y="412.5">7</text>
<text x="184.8" y="412.5">6</text>
<text x="259.1" y="412.5">5</text>
<text x="333.4" y="412.5">4</text>
<text x="407.6" y="412.5">3</text>
<text x="481.8" y="412.5">2</text>
<text x="556.1" y="412.5">1</text>
</g>
<g font-size="2.8" fill="#020000">
<text x="395" y="381.2">SOURCE FILE :</text>
<text x="470" y="381.2">USED ON :</text>
<text x="395" y="385.6">24567174_99.ipt</text>
<text x="452.4" y="391.6">3rd ANGLE PROJECTION</text>
</g>
</svg>
